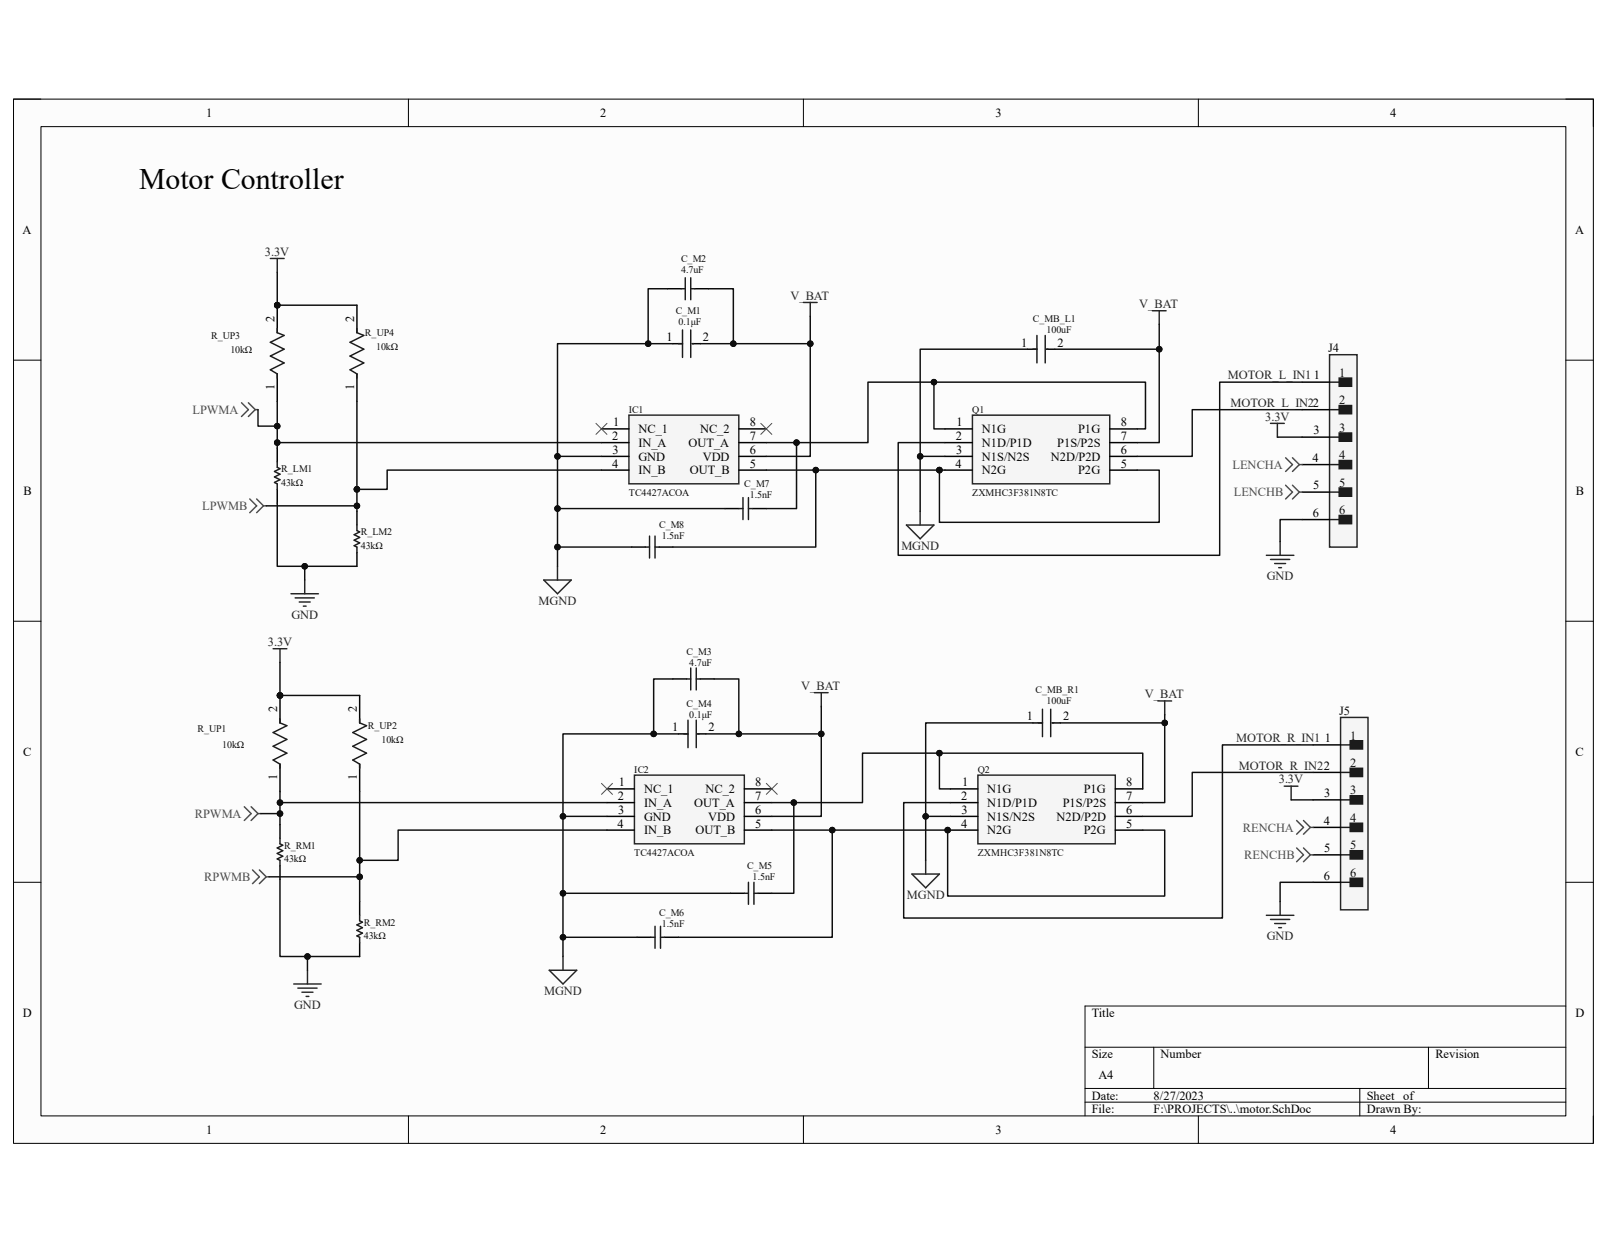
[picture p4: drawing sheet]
<svg xmlns="http://www.w3.org/2000/svg" width="279mm" height="216mm" viewBox="0 0 279 216" stroke-linecap="round" stroke-linejoin="round" font-family="sans-serif">
<path d="M2.3 17.2h274.7v181.6h-274.7z" fill-rule="evenodd" fill="#fcfcfc"/>
<path d="M2.3 17.2h274.7v181.6h-274.7z" fill="none" stroke="#000" stroke-width=".17"/>
<path d="M7.1 22h265.1v172h-265.1z" fill-rule="evenodd" fill="#fcfcfc"/>
<g fill="none" stroke="#000" stroke-width=".17">
<path d="M2.3 17.2h4.8M71 17.2v4.8M139.7 17.2v4.8M208.4 17.2v4.8M272.2 17.2h4.8v4.8M7.1 22h265.1v172h-265.1zM2.3 62.6h4.8M272.2 62.6h4.8M2.3 108h4.8M272.2 108h4.8M2.3 153.4h4.8M272.2 153.4h4.8"/>
<path d="M272.2 174.9h-83.6v19.1M71 194v4.8M139.7 194v4.8M188.6 182h83.6M188.6 189.2h83.6M188.6 191.6h83.6M200.6 182v7.2M208.4 194v4.8M236.4 189.2v4.8M248.4 182v7.2M277 194v4.8"/>
</g>
<path d="M48.2 77.9v2.4M48.2 85.1v2.4" fill="none" stroke="#000" stroke-width=".25"/>
<path d="M48.2 80.3v.9l.5 .3-1 .5 1 .4-1 .5 1 .5-1 .5 .5 .2v1" fill="none" stroke="#1c1c1c" stroke-width=".25"/>
<circle cx="48.2" cy="53.1" r=".48" fill="#0e0e0e"/>
<circle cx="48.2" cy="53.1" r=".48" fill="none" stroke="#0e0e0e" stroke-width=".17"/>
<path d="M48.2 53.1v4.7M48.2 65v4.8" fill="none" stroke="#000" stroke-width=".25"/>
<circle cx="48.2" cy="53.1" r=".48" fill="#0e0e0e"/>
<circle cx="48.2" cy="53.1" r=".48" fill="none" stroke="#0e0e0e" stroke-width=".17"/>
<g fill="none" stroke="#1c1c1c" stroke-width=".25">
<path d="M48.2 57.1v.7l1.2 .5-2.4 1.2 2.4 1.2-2.4 1.2 2.4 1.2-2.4 1.2 1.2 .7v.7M117.9 59.7h.8M118.4 50.2h.7M118.7 57.4v4.7M119.1 48.3v3.8M120.1 48.3v3.8M120.1 57.4v4.7M120.1 50.2h.7M120.3 59.7h.3M180.3 58.3v4.8M181.7 58.3v4.8M179.6 60.7h.7"/>
<path d="M182 60.7h.2M112.2 95.1h.7M112.9 93.2v3.8M113.9 93.2v3.8M113.9 95.1h.7"/>
</g>
<path d="M116 50.2h2.4M117 59.7h1.7M120.3 59.7h1.5M120.8 50.2h2.4M178.6 60.7h1.7M182 60.7h1.4M109.8 95.1h2.4M114.6 95.1h2.4" fill="none" stroke="#000" stroke-width=".25"/>
<path d="M169.1 72.2h23.8v11.9h-23.8z" fill-rule="evenodd" fill="#f5f5f5"/>
<path d="M169.1 72.2h23.8v11.9h-23.8z" fill="none" stroke="#262626" stroke-width=".25"/>
<path d="M164.3 74.6h4.8M164.3 76.9h4.8M164.3 79.3h4.8M192.9 74.6h4.8M192.9 76.9h4.8M192.9 79.3h4.8M164.3 81.7h4.8M192.9 81.7h4.8" fill="none" stroke="#000" stroke-width=".25"/>
<path d="M109.3 72.2h19.2v11.9h-19.2z" fill-rule="evenodd" fill="#f5f5f5"/>
<path d="M109.3 72.2h19.2v11.9h-19.2zM50.6 103.2h4.8M51.3 103.9h3.4M52 104.6h1.9M52.7 105.4h.5M53 100.8v2.4" fill="none" stroke="#262626" stroke-width=".25"/>
<g fill="none" stroke="#000" stroke-width=".25">
<path d="M62.1 53.1v4.7M62.1 65v4.8M104.6 74.6h4.7M104.6 76.9h4.7M104.6 79.3h4.7M128.5 74.6h4.7M128.5 76.9h4.7M128.5 79.3h4.7M62.1 88.9v2.4M62.1 96v2.4M104.6 81.7h4.7M128.5 81.7h4.7"/>
<path d="M48.7 143.3v2.4M48.7 150.5v2.4"/>
</g>
<path d="M62.1 57.1v.7l1.1 .5-2.3 1.2 2.3 1.2-2.3 1.2 2.3 1.2-2.3 1.2 1.2 .7v.7M62.1 91.3v.9l.4 .3-.9 .4 .9 .5-.9 .5 .9 .5-.9 .5 .5 .2v.9M48.7 145.7v1l.5 .2-1 .5 1 .5-1 .5 1 .4-1 .5 .5 .3v.9" fill="none" stroke="#1c1c1c" stroke-width=".25"/>
<circle cx="48.7" cy="120.9" r=".48" fill="#0e0e0e"/>
<circle cx="48.7" cy="120.9" r=".48" fill="none" stroke="#0e0e0e" stroke-width=".17"/>
<path d="M48.7 120.9v4.8M48.7 132.8v4.8" fill="none" stroke="#000" stroke-width=".25"/>
<circle cx="48.7" cy="120.9" r=".48" fill="#0e0e0e"/>
<circle cx="48.7" cy="120.9" r=".48" fill="none" stroke="#0e0e0e" stroke-width=".17"/>
<g fill="none" stroke="#1c1c1c" stroke-width=".25">
<path d="M128.5 88.4h.7M129.2 86.5v3.8M130.1 86.5v3.8M130.1 88.4h.7M119.4 118h.7M120.1 116.1v3.8M121.1 116.1v3.8M121.1 118h.7M48.7 125v.7l1.2 .4-2.4 1.2 2.4 1.2-2.4 1.2 2.4 1.2-2.4 1.2 1.2 .7v.8M62.5 125v.7l1.2 .4-2.4 1.2 2.4 1.2-2.4 1.2 2.4 1.2-2.4 1.2 1.2 .7v.8M118.9 127.6h.7M119.6 125.2v4.8"/>
<path d="M121.1 125.2v4.8M121.3 127.6h.2M180.5 125.7h.8M181.3 123.3v4.8M182.7 123.3v4.8M182.9 125.7h.3M62.5 159.1v1l.5 .2-.9 .5 .9 .5-.9 .4 .9 .5-.9 .5 .4 .2v1M113.2 162.9h.7M113.9 161v3.8M114.8 161v3.8M114.8 162.9h.8"/>
</g>
<g fill="none" stroke="#000" stroke-width=".25">
<path d="M126.1 88.4h2.4M130.8 88.4h2.4M117 118h2.4M121.8 118h2.4M62.5 120.9v4.8M62.5 132.8v4.8M117.9 127.6h1.7M121.3 127.6h1.4M179.6 125.7h1.7M182.9 125.7h1.5M62.5 156.7v2.4M62.5 163.9v2.4"/>
<path d="M110.8 162.9h2.4M115.6 162.9h2.3"/>
</g>
<path d="M51.1 171h4.7M51.8 171.8h3.3M52.5 172.5h1.9M53.2 173.2h.5M53.5 168.7v2.3" fill="none" stroke="#262626" stroke-width=".25"/>
<path d="M103.6 73.6l1.9 1.9M105.5 73.6l-1.9 1.9M132.3 73.6l1.9 1.9M134.2 73.6l-1.9 1.9" fill="none" stroke="#4c4c4c" stroke-width=".17"/>
<path d="M170 134.7h23.9v12h-23.9z" fill-rule="evenodd" fill="#f5f5f5"/>
<path d="M170 134.7h23.9v12h-23.9z" fill="none" stroke="#262626" stroke-width=".25"/>
<path d="M165.2 137.1h4.8M165.2 139.5h4.8M193.9 137.1h4.8M193.9 139.5h4.8M165.2 141.9h4.8M165.2 144.3h4.8M193.9 141.9h4.8M193.9 144.3h4.8" fill="none" stroke="#000" stroke-width=".25"/>
<path d="M110.3 134.7h19.1v12h-19.1z" fill-rule="evenodd" fill="#f5f5f5"/>
<g fill="none" stroke="#262626" stroke-width=".25">
<path d="M47 44.9h2.4M48.2 44.9v2.4M139.7 52.6h2.4M140.9 52.6v2.4M200.4 54h2.3M201.5 54v2.4M96.9 98.4v2.4M157.6 91.3h4.8l-2.4 2.4zM160 88.9v2.4M47.5 112.8h2.4M48.7 112.8v2.4M94.5 100.8h4.8l-2.4 2.4z"/>
<path d="M110.3 134.7h19.1v12h-19.1zM141.6 120.4h2.4M142.8 120.4v2.4M201.3 121.8h2.4M202.5 121.8v2.4M158.6 151.9h4.7l-2.4 2.4zM160.9 149.6v2.3M95.5 168.7h4.8l-2.4 2.3zM97.9 166.3v2.4"/>
</g>
<path d="M105.5 137.1h4.8M105.5 139.5h4.8M129.4 137.1h4.8M129.4 139.5h4.8M105.5 141.9h4.8M105.5 144.3h4.8M127 155.3h2.4M129.4 141.9h4.8M129.4 144.3h4.8M131.8 155.3h2.4" fill="none" stroke="#000" stroke-width=".25"/>
<path d="M129.4 155.3h.7M130.1 153.4v3.8M131.1 153.4v3.8M131.1 155.3h.7" fill="none" stroke="#1c1c1c" stroke-width=".25"/>
<path d="M104.6 136.2l1.9 1.9M106.5 136.2l-1.9 1.9M133.2 136.2l1.9 1.9M135.1 136.2l-1.9 1.9" fill="none" stroke="#4c4c4c" stroke-width=".17"/>
<g fill="none" stroke="#4c4c4c" stroke-width=".25">
<path d="M42 70l1.2 1.2-1.2 1.2M43.2 70l1.2 1.2M44.4 71.2l-1.2 1.2M44.4 71.2h.5M43.4 86.7l1.2 1.2-1.2 1.2M44.6 86.7l1.2 1.2M45.8 87.9l-1.2 1.2M45.8 87.9h.5M42.5 140.2l1.2 1.2-1.2 1.2M43.7 140.2l1.2 1.2M43.9 151.2l1.2 1.2-1.2 1.2M44.9 141.4l-1.2 1.2"/>
<path d="M44.9 141.4h.4M45.1 151.2l1.2 1.2M46.3 152.4l-1.2 1.2M46.3 152.4h.5"/>
</g>
<path d="M231.2 61.7h4.7v33.4h-4.7z" fill-rule="evenodd" fill="#f5f5f5"/>
<path d="M231.2 61.7h4.7v33.4h-4.7z" fill="none" stroke="#262626" stroke-width=".25"/>
<path d="M232.8 65.7h2.2v1.5h-2.2z" fill-rule="evenodd" fill="#1c1c1c"/>
<path d="M231.2 66.4h1.6M232.8 65.7h2.2v1.5h-2.2z" fill="none" stroke="#1c1c1c" stroke-width=".25"/>
<path d="M232.8 70.5h2.2v1.4h-2.2z" fill-rule="evenodd" fill="#1c1c1c"/>
<path d="M231.2 71.2h1.6M232.8 70.5h2.2v1.4h-2.2z" fill="none" stroke="#1c1c1c" stroke-width=".25"/>
<path d="M232.8 75.3h2.2v1.4h-2.2z" fill-rule="evenodd" fill="#1c1c1c"/>
<path d="M231.2 76h1.6M232.8 75.3h2.2v1.4h-2.2z" fill="none" stroke="#1c1c1c" stroke-width=".25"/>
<path d="M232.8 80.1h2.2v1.4h-2.2z" fill-rule="evenodd" fill="#1c1c1c"/>
<path d="M231.2 80.8h1.6M232.8 80.1h2.2v1.4h-2.2z" fill="none" stroke="#1c1c1c" stroke-width=".25"/>
<path d="M232.8 84.8h2.2v1.5h-2.2z" fill-rule="evenodd" fill="#1c1c1c"/>
<path d="M231.2 85.5h1.6M232.8 84.8h2.2v1.5h-2.2z" fill="none" stroke="#1c1c1c" stroke-width=".25"/>
<path d="M232.8 89.6h2.2v1.4h-2.2z" fill-rule="evenodd" fill="#1c1c1c"/>
<path d="M231.2 90.3h1.6M232.8 89.6h2.2v1.4h-2.2z" fill="none" stroke="#1c1c1c" stroke-width=".25"/>
<path d="M226.4 66.4h4.8M226.4 71.2h4.8M226.4 76h4.8M226.4 80.8h4.8M226.4 85.5h4.8M226.4 90.3h4.8" fill="none" stroke="#000" stroke-width=".25"/>
<path d="M233.1 124.7h4.7v33.5h-4.7z" fill-rule="evenodd" fill="#f5f5f5"/>
<path d="M233.1 124.7h4.7v33.5h-4.7z" fill="none" stroke="#262626" stroke-width=".25"/>
<path d="M234.7 128.8h2.2v1.4h-2.2z" fill-rule="evenodd" fill="#1c1c1c"/>
<path d="M233.1 129.5h1.6M234.7 128.8h2.2v1.4h-2.2z" fill="none" stroke="#1c1c1c" stroke-width=".25"/>
<path d="M234.7 133.6h2.2v1.4h-2.2z" fill-rule="evenodd" fill="#1c1c1c"/>
<path d="M233.1 134.3h1.6M234.7 133.6h2.2v1.4h-2.2z" fill="none" stroke="#1c1c1c" stroke-width=".25"/>
<path d="M234.7 138.3h2.2v1.5h-2.2z" fill-rule="evenodd" fill="#1c1c1c"/>
<path d="M233.1 139h1.6M234.7 138.3h2.2v1.5h-2.2z" fill="none" stroke="#1c1c1c" stroke-width=".25"/>
<path d="M234.7 143.1h2.2v1.4h-2.2z" fill-rule="evenodd" fill="#1c1c1c"/>
<path d="M233.1 143.8h1.6M234.7 143.1h2.2v1.4h-2.2z" fill="none" stroke="#1c1c1c" stroke-width=".25"/>
<path d="M234.7 147.9h2.2v1.4h-2.2z" fill-rule="evenodd" fill="#1c1c1c"/>
<path d="M233.1 148.6h1.6M234.7 147.9h2.2v1.4h-2.2z" fill="none" stroke="#1c1c1c" stroke-width=".25"/>
<path d="M234.7 152.7h2.2v1.4h-2.2z" fill-rule="evenodd" fill="#1c1c1c"/>
<path d="M233.1 153.4h1.6M234.7 152.7h2.2v1.4h-2.2z" fill="none" stroke="#1c1c1c" stroke-width=".25"/>
<path d="M228.3 129.5h4.8M228.3 134.3h4.8M228.3 139h4.8M228.3 143.8h4.8M228.3 148.6h4.8M228.3 153.4h4.8" fill="none" stroke="#000" stroke-width=".25"/>
<g fill="none" stroke="#262626" stroke-width=".25">
<path d="M220.9 73.6h2.4M222.1 73.6v2.4M220.2 96.5h4.8M220.9 97.3h3.3M221.6 98h1.9M222.3 98.7h.5M222.6 94.1v2.4M223.3 136.7h2.4M224.5 136.7v2.3M220.2 159.1h4.8M220.9 159.8h3.3M222.6 156.7v2.4"/>
<path d="M221.6 160.5h1.9M222.3 161.3h.5"/>
</g>
<g fill="none" stroke="#4c4c4c" stroke-width=".25">
<path d="M223.5 79.6l1.2 1.2-1.2 1.2M224.7 79.6l1.2 1.2M223.5 84.3l1.2 1.2-1.2 1.2M224.7 84.3l1.2 1.2M225.9 85.5l-1.2 1.2M225.9 85.5h.5M225.9 80.8l-1.2 1.2M225.9 80.8h.5M225.4 142.6l1.2 1.2-1.2 1.2M225.4 147.4l1.2 1.2-1.2 1.2M226.6 142.6l1.2 1.2M226.6 147.4l1.2 1.2"/>
<path d="M227.8 143.8l-1.2 1.2M227.8 143.8h.5M227.8 148.6l-1.2 1.2M227.8 148.6h.5"/>
</g>
<path d="M48.2 53.1h13.9" fill="none" stroke="#0e0e0e" stroke-width=".25"/>
<circle cx="48.2" cy="53.1" r=".48" fill="#0e0e0e"/>
<circle cx="48.2" cy="53.1" r=".48" fill="none" stroke="#0e0e0e" stroke-width=".17"/>
<path d="M48.2 47.3v5.8" fill="none" stroke="#0e0e0e" stroke-width=".25"/>
<circle cx="48.2" cy="53.1" r=".48" fill="#0e0e0e"/>
<circle cx="48.2" cy="53.1" r=".48" fill="none" stroke="#0e0e0e" stroke-width=".17"/>
<path d="M46.3 87.9h15.8" fill="none" stroke="#0e0e0e" stroke-width=".25"/>
<circle cx="62.1" cy="87.9" r=".48" fill="#0e0e0e"/>
<circle cx="62.1" cy="87.9" r=".48" fill="none" stroke="#0e0e0e" stroke-width=".17"/>
<path d="M53 98.4v2.4" fill="none" stroke="#0e0e0e" stroke-width=".25"/>
<circle cx="53" cy="98.4" r=".48" fill="#0e0e0e"/>
<circle cx="53" cy="98.4" r=".48" fill="none" stroke="#0e0e0e" stroke-width=".17"/>
<path d="M48.7 120.9h13.8" fill="none" stroke="#0e0e0e" stroke-width=".25"/>
<circle cx="48.7" cy="120.9" r=".48" fill="#0e0e0e"/>
<circle cx="48.7" cy="120.9" r=".48" fill="none" stroke="#0e0e0e" stroke-width=".17"/>
<path d="M48.7 115.2v5.7" fill="none" stroke="#0e0e0e" stroke-width=".25"/>
<circle cx="48.7" cy="120.9" r=".48" fill="#0e0e0e"/>
<circle cx="48.7" cy="120.9" r=".48" fill="none" stroke="#0e0e0e" stroke-width=".17"/>
<path d="M53.5 166.3v2.4" fill="none" stroke="#0e0e0e" stroke-width=".25"/>
<circle cx="53.5" cy="166.3" r=".48" fill="#0e0e0e"/>
<circle cx="53.5" cy="166.3" r=".48" fill="none" stroke="#0e0e0e" stroke-width=".17"/>
<path d="M116 50.2h-3.3v9.5h4.3" fill="none" stroke="#0e0e0e" stroke-width=".25"/>
<circle cx="112.7" cy="59.7" r=".48" fill="#0e0e0e"/>
<circle cx="112.7" cy="59.7" r=".48" fill="none" stroke="#0e0e0e" stroke-width=".17"/>
<path d="M123.2 50.2h4.3v9.5h-5.7" fill="none" stroke="#0e0e0e" stroke-width=".25"/>
<circle cx="127.5" cy="59.7" r=".48" fill="#0e0e0e"/>
<circle cx="127.5" cy="59.7" r=".48" fill="none" stroke="#0e0e0e" stroke-width=".17"/>
<path d="M112.7 59.7h-15.8v19.6h7.7" fill="none" stroke="#0e0e0e" stroke-width=".25"/>
<circle cx="112.7" cy="59.7" r=".48" fill="#0e0e0e"/>
<circle cx="112.7" cy="59.7" r=".48" fill="none" stroke="#0e0e0e" stroke-width=".17"/>
<circle cx="96.9" cy="79.3" r=".48" fill="#0e0e0e"/>
<circle cx="96.9" cy="79.3" r=".48" fill="none" stroke="#0e0e0e" stroke-width=".17"/>
<path d="M127.5 59.7h13.4v19.6h-7.7" fill="none" stroke="#0e0e0e" stroke-width=".25"/>
<circle cx="127.5" cy="59.7" r=".48" fill="#0e0e0e"/>
<circle cx="127.5" cy="59.7" r=".48" fill="none" stroke="#0e0e0e" stroke-width=".17"/>
<circle cx="140.9" cy="59.7" r=".48" fill="#0e0e0e"/>
<circle cx="140.9" cy="59.7" r=".48" fill="none" stroke="#0e0e0e" stroke-width=".17"/>
<path d="M96.9 95.1v3.3" fill="none" stroke="#0e0e0e" stroke-width=".25"/>
<circle cx="96.9" cy="95.1" r=".48" fill="#0e0e0e"/>
<circle cx="96.9" cy="95.1" r=".48" fill="none" stroke="#0e0e0e" stroke-width=".17"/>
<path d="M133.2 76.9h5.3v11.5h-5.3" fill="none" stroke="#0e0e0e" stroke-width=".25"/>
<circle cx="138.5" cy="76.9" r=".48" fill="#0e0e0e"/>
<circle cx="138.5" cy="76.9" r=".48" fill="none" stroke="#0e0e0e" stroke-width=".17"/>
<path d="M140.9 55v4.7" fill="none" stroke="#0e0e0e" stroke-width=".25"/>
<circle cx="140.9" cy="59.7" r=".48" fill="#0e0e0e"/>
<circle cx="140.9" cy="59.7" r=".48" fill="none" stroke="#0e0e0e" stroke-width=".17"/>
<path d="M178.6 60.7h-18.6v18.6h4.3" fill="none" stroke="#0e0e0e" stroke-width=".25"/>
<circle cx="160" cy="79.3" r=".48" fill="#0e0e0e"/>
<circle cx="160" cy="79.3" r=".48" fill="none" stroke="#0e0e0e" stroke-width=".17"/>
<path d="M160 79.3v9.6" fill="none" stroke="#0e0e0e" stroke-width=".25"/>
<circle cx="160" cy="79.3" r=".48" fill="#0e0e0e"/>
<circle cx="160" cy="79.3" r=".48" fill="none" stroke="#0e0e0e" stroke-width=".17"/>
<path d="M183.4 60.7h18.1v16.2h-3.8" fill="none" stroke="#0e0e0e" stroke-width=".25"/>
<circle cx="201.6" cy="60.7" r=".48" fill="#0e0e0e"/>
<circle cx="201.6" cy="60.7" r=".48" fill="none" stroke="#0e0e0e" stroke-width=".17"/>
<path d="M201.5 56.4v4.3" fill="none" stroke="#0e0e0e" stroke-width=".25"/>
<circle cx="201.6" cy="60.7" r=".48" fill="#0e0e0e"/>
<circle cx="201.6" cy="60.7" r=".48" fill="none" stroke="#0e0e0e" stroke-width=".17"/>
<path d="M162.4 66.4h-11.5v10.5h-12.4M226.4 66.4h-14.3v30.1h-55.9v-19.6h8.1" fill="none" stroke="#0e0e0e" stroke-width=".25"/>
<circle cx="162.4" cy="66.4" r=".48" fill="#0e0e0e"/>
<circle cx="162.4" cy="66.4" r=".48" fill="none" stroke="#0e0e0e" stroke-width=".17"/>
<circle cx="138.5" cy="76.9" r=".48" fill="#0e0e0e"/>
<circle cx="138.5" cy="76.9" r=".48" fill="none" stroke="#0e0e0e" stroke-width=".17"/>
<path d="M133.2 81.7h8.6" fill="none" stroke="#0e0e0e" stroke-width=".25"/>
<circle cx="141.8" cy="81.7" r=".48" fill="#0e0e0e"/>
<circle cx="141.8" cy="81.7" r=".48" fill="none" stroke="#0e0e0e" stroke-width=".17"/>
<path d="M117 118h-3.4v9.6h4.3" fill="none" stroke="#0e0e0e" stroke-width=".25"/>
<circle cx="113.6" cy="127.6" r=".48" fill="#0e0e0e"/>
<circle cx="113.6" cy="127.6" r=".48" fill="none" stroke="#0e0e0e" stroke-width=".17"/>
<path d="M124.2 118h4.3v9.6h-5.8" fill="none" stroke="#0e0e0e" stroke-width=".25"/>
<circle cx="128.5" cy="127.6" r=".48" fill="#0e0e0e"/>
<circle cx="128.5" cy="127.6" r=".48" fill="none" stroke="#0e0e0e" stroke-width=".17"/>
<path d="M113.6 127.6h-15.7v14.3h7.6" fill="none" stroke="#0e0e0e" stroke-width=".25"/>
<circle cx="113.6" cy="127.6" r=".48" fill="#0e0e0e"/>
<circle cx="113.6" cy="127.6" r=".48" fill="none" stroke="#0e0e0e" stroke-width=".17"/>
<circle cx="97.9" cy="141.9" r=".48" fill="#0e0e0e"/>
<circle cx="97.9" cy="141.9" r=".48" fill="none" stroke="#0e0e0e" stroke-width=".17"/>
<path d="M128.5 127.6h14.3v14.3h-8.6" fill="none" stroke="#0e0e0e" stroke-width=".25"/>
<circle cx="128.5" cy="127.6" r=".48" fill="#0e0e0e"/>
<circle cx="128.5" cy="127.6" r=".48" fill="none" stroke="#0e0e0e" stroke-width=".17"/>
<circle cx="142.8" cy="127.6" r=".48" fill="#0e0e0e"/>
<circle cx="142.8" cy="127.6" r=".48" fill="none" stroke="#0e0e0e" stroke-width=".17"/>
<path d="M97.9 141.9v13.4h29.1" fill="none" stroke="#0e0e0e" stroke-width=".25"/>
<circle cx="97.9" cy="141.9" r=".48" fill="#0e0e0e"/>
<circle cx="97.9" cy="141.9" r=".48" fill="none" stroke="#0e0e0e" stroke-width=".17"/>
<circle cx="97.9" cy="155.3" r=".48" fill="#0e0e0e"/>
<circle cx="97.9" cy="155.3" r=".48" fill="none" stroke="#0e0e0e" stroke-width=".17"/>
<path d="M97.9 155.3v7.6h12.9" fill="none" stroke="#0e0e0e" stroke-width=".25"/>
<circle cx="97.9" cy="162.9" r=".48" fill="#0e0e0e"/>
<circle cx="97.9" cy="162.9" r=".48" fill="none" stroke="#0e0e0e" stroke-width=".17"/>
<circle cx="97.9" cy="155.3" r=".48" fill="#0e0e0e"/>
<circle cx="97.9" cy="155.3" r=".48" fill="none" stroke="#0e0e0e" stroke-width=".17"/>
<path d="M97.9 162.9v3.4" fill="none" stroke="#0e0e0e" stroke-width=".25"/>
<circle cx="97.9" cy="162.9" r=".48" fill="#0e0e0e"/>
<circle cx="97.9" cy="162.9" r=".48" fill="none" stroke="#0e0e0e" stroke-width=".17"/>
<path d="M134.2 139.5h3.8v15.8h-3.8" fill="none" stroke="#0e0e0e" stroke-width=".25"/>
<circle cx="138" cy="139.5" r=".48" fill="#0e0e0e"/>
<circle cx="138" cy="139.5" r=".48" fill="none" stroke="#0e0e0e" stroke-width=".17"/>
<path d="M163.3 130.9h-13.3v8.6h-12M228.3 129.5h-15.8v30.1h-55.4v-20.1h8.1M228.3 134.3h-21v7.6h-8.6" fill="none" stroke="#0e0e0e" stroke-width=".25"/>
<circle cx="163.3" cy="130.9" r=".48" fill="#0e0e0e"/>
<circle cx="163.3" cy="130.9" r=".48" fill="none" stroke="#0e0e0e" stroke-width=".17"/>
<circle cx="138" cy="139.5" r=".48" fill="#0e0e0e"/>
<circle cx="138" cy="139.5" r=".48" fill="none" stroke="#0e0e0e" stroke-width=".17"/>
<path d="M105.5 139.5h-56.8v3.8" fill="none" stroke="#0e0e0e" stroke-width=".25"/>
<circle cx="48.7" cy="141.4" r=".48" fill="#0e0e0e"/>
<circle cx="48.7" cy="141.4" r=".48" fill="none" stroke="#0e0e0e" stroke-width=".17"/>
<circle cx="48.7" cy="139.5" r=".48" fill="#0e0e0e"/>
<circle cx="48.7" cy="139.5" r=".48" fill="none" stroke="#0e0e0e" stroke-width=".17"/>
<path d="M48.2 87.5v10.9h13.9" fill="none" stroke="#0e0e0e" stroke-width=".25"/>
<circle cx="53" cy="98.4" r=".48" fill="#0e0e0e"/>
<circle cx="53" cy="98.4" r=".48" fill="none" stroke="#0e0e0e" stroke-width=".17"/>
<path d="M48.7 152.9v13.4h13.8" fill="none" stroke="#0e0e0e" stroke-width=".25"/>
<circle cx="53.5" cy="166.3" r=".48" fill="#0e0e0e"/>
<circle cx="53.5" cy="166.3" r=".48" fill="none" stroke="#0e0e0e" stroke-width=".17"/>
<path d="M96.9 79.3v15.8h12.9" fill="none" stroke="#0e0e0e" stroke-width=".25"/>
<circle cx="96.9" cy="95.1" r=".48" fill="#0e0e0e"/>
<circle cx="96.9" cy="95.1" r=".48" fill="none" stroke="#0e0e0e" stroke-width=".17"/>
<circle cx="96.9" cy="88.4" r=".48" fill="#0e0e0e"/>
<circle cx="96.9" cy="88.4" r=".48" fill="none" stroke="#0e0e0e" stroke-width=".17"/>
<circle cx="96.9" cy="79.3" r=".48" fill="#0e0e0e"/>
<circle cx="96.9" cy="79.3" r=".48" fill="none" stroke="#0e0e0e" stroke-width=".17"/>
<path d="M96.9 88.4h29.2" fill="none" stroke="#0e0e0e" stroke-width=".25"/>
<circle cx="96.9" cy="88.4" r=".48" fill="#0e0e0e"/>
<circle cx="96.9" cy="88.4" r=".48" fill="none" stroke="#0e0e0e" stroke-width=".17"/>
<path d="M164.3 74.6h-1.9v-8.2h36.8v8.2h-1.5" fill="none" stroke="#0e0e0e" stroke-width=".25"/>
<circle cx="162.4" cy="66.4" r=".48" fill="#0e0e0e"/>
<circle cx="162.4" cy="66.4" r=".48" fill="none" stroke="#0e0e0e" stroke-width=".17"/>
<path d="M163.3 81.7h-21.5v13.4h-24.8" fill="none" stroke="#0e0e0e" stroke-width=".25"/>
<circle cx="163.3" cy="81.7" r=".48" fill="#0e0e0e"/>
<circle cx="163.3" cy="81.7" r=".48" fill="none" stroke="#0e0e0e" stroke-width=".17"/>
<circle cx="141.8" cy="81.7" r=".48" fill="#0e0e0e"/>
<circle cx="141.8" cy="81.7" r=".48" fill="none" stroke="#0e0e0e" stroke-width=".17"/>
<path d="M163.3 81.7v9.1h38.2v-9.1h-3.8" fill="none" stroke="#0e0e0e" stroke-width=".25"/>
<circle cx="163.3" cy="81.7" r=".48" fill="#0e0e0e"/>
<circle cx="163.3" cy="81.7" r=".48" fill="none" stroke="#0e0e0e" stroke-width=".17"/>
<path d="M163.3 81.7h1" fill="none" stroke="#0e0e0e" stroke-width=".25"/>
<circle cx="163.3" cy="81.7" r=".48" fill="#0e0e0e"/>
<circle cx="163.3" cy="81.7" r=".48" fill="none" stroke="#0e0e0e" stroke-width=".17"/>
<path d="M222.1 76h4.3M226.4 71.2h-19.1v8.1h-9.6M226.4 90.3h-3.8v3.8M160.9 141.9h4.3" fill="none" stroke="#0e0e0e" stroke-width=".25"/>
<circle cx="160.9" cy="141.9" r=".48" fill="#0e0e0e"/>
<circle cx="160.9" cy="141.9" r=".48" fill="none" stroke="#0e0e0e" stroke-width=".17"/>
<path d="M62.1 69.8v15.3" fill="none" stroke="#0e0e0e" stroke-width=".25"/>
<circle cx="62.1" cy="85.1" r=".48" fill="#0e0e0e"/>
<circle cx="62.1" cy="85.1" r=".48" fill="none" stroke="#0e0e0e" stroke-width=".17"/>
<path d="M104.6 81.7h-37.3v3.4h-5.2" fill="none" stroke="#0e0e0e" stroke-width=".25"/>
<circle cx="62.1" cy="85.1" r=".48" fill="#0e0e0e"/>
<circle cx="62.1" cy="85.1" r=".48" fill="none" stroke="#0e0e0e" stroke-width=".17"/>
<path d="M62.5 152.4v4.3" fill="none" stroke="#0e0e0e" stroke-width=".25"/>
<circle cx="62.5" cy="152.4" r=".48" fill="#0e0e0e"/>
<circle cx="62.5" cy="152.4" r=".48" fill="none" stroke="#0e0e0e" stroke-width=".17"/>
<path d="M62.5 137.6v14.8h-15.7" fill="none" stroke="#0e0e0e" stroke-width=".25"/>
<circle cx="62.5" cy="149.6" r=".48" fill="#0e0e0e"/>
<circle cx="62.5" cy="149.6" r=".48" fill="none" stroke="#0e0e0e" stroke-width=".17"/>
<circle cx="62.5" cy="152.4" r=".48" fill="#0e0e0e"/>
<circle cx="62.5" cy="152.4" r=".48" fill="none" stroke="#0e0e0e" stroke-width=".17"/>
<path d="M105.5 144.3h-36.3v5.3h-6.7" fill="none" stroke="#0e0e0e" stroke-width=".25"/>
<circle cx="62.5" cy="149.6" r=".48" fill="#0e0e0e"/>
<circle cx="62.5" cy="149.6" r=".48" fill="none" stroke="#0e0e0e" stroke-width=".17"/>
<path d="M142.8 122.8v4.8" fill="none" stroke="#0e0e0e" stroke-width=".25"/>
<circle cx="142.8" cy="127.6" r=".48" fill="#0e0e0e"/>
<circle cx="142.8" cy="127.6" r=".48" fill="none" stroke="#0e0e0e" stroke-width=".17"/>
<path d="M165.2 137.1h-1.9v-6.2h35.4v6.2" fill="none" stroke="#0e0e0e" stroke-width=".25"/>
<circle cx="163.3" cy="130.9" r=".48" fill="#0e0e0e"/>
<circle cx="163.3" cy="130.9" r=".48" fill="none" stroke="#0e0e0e" stroke-width=".17"/>
<path d="M179.6 125.7h-18.7v23.9" fill="none" stroke="#0e0e0e" stroke-width=".25"/>
<circle cx="160.9" cy="141.9" r=".48" fill="#0e0e0e"/>
<circle cx="160.9" cy="141.9" r=".48" fill="none" stroke="#0e0e0e" stroke-width=".17"/>
<path d="M165.2 144.3h-.4v11.5h37.7v-11.5h-3.8" fill="none" stroke="#0e0e0e" stroke-width=".25"/>
<circle cx="164.8" cy="144.3" r=".48" fill="#0e0e0e"/>
<circle cx="164.8" cy="144.3" r=".48" fill="none" stroke="#0e0e0e" stroke-width=".17"/>
<path d="M144.7 144.3v18.6h-26.8" fill="none" stroke="#0e0e0e" stroke-width=".25"/>
<circle cx="144.7" cy="144.3" r=".48" fill="#0e0e0e"/>
<circle cx="144.7" cy="144.3" r=".48" fill="none" stroke="#0e0e0e" stroke-width=".17"/>
<path d="M134.2 144.3h30.6" fill="none" stroke="#0e0e0e" stroke-width=".25"/>
<circle cx="144.7" cy="144.3" r=".48" fill="#0e0e0e"/>
<circle cx="144.7" cy="144.3" r=".48" fill="none" stroke="#0e0e0e" stroke-width=".17"/>
<circle cx="164.8" cy="144.3" r=".48" fill="#0e0e0e"/>
<circle cx="164.8" cy="144.3" r=".48" fill="none" stroke="#0e0e0e" stroke-width=".17"/>
<path d="M202.5 125.7v13.8h-3.8" fill="none" stroke="#0e0e0e" stroke-width=".25"/>
<circle cx="202.5" cy="125.7" r=".48" fill="#0e0e0e"/>
<circle cx="202.5" cy="125.7" r=".48" fill="none" stroke="#0e0e0e" stroke-width=".17"/>
<path d="M202.5 124.2v1.5h-18.1" fill="none" stroke="#0e0e0e" stroke-width=".25"/>
<circle cx="202.5" cy="125.7" r=".48" fill="#0e0e0e"/>
<circle cx="202.5" cy="125.7" r=".48" fill="none" stroke="#0e0e0e" stroke-width=".17"/>
<path d="M44.9 71.2v2.9h3.3M224.5 139h3.8M228.3 153.4h-5.7v3.3" fill="none" stroke="#0e0e0e" stroke-width=".25"/>
<circle cx="48.2" cy="74.1" r=".48" fill="#0e0e0e"/>
<circle cx="48.2" cy="74.1" r=".48" fill="none" stroke="#0e0e0e" stroke-width=".17"/>
<path d="M62.1 85.1v3.8" fill="none" stroke="#0e0e0e" stroke-width=".25"/>
<circle cx="62.1" cy="85.1" r=".48" fill="#0e0e0e"/>
<circle cx="62.1" cy="85.1" r=".48" fill="none" stroke="#0e0e0e" stroke-width=".17"/>
<circle cx="62.1" cy="87.9" r=".48" fill="#0e0e0e"/>
<circle cx="62.1" cy="87.9" r=".48" fill="none" stroke="#0e0e0e" stroke-width=".17"/>
<path d="M48.2 76.9h56.4" fill="none" stroke="#0e0e0e" stroke-width=".25"/>
<circle cx="48.2" cy="76.9" r=".48" fill="#0e0e0e"/>
<circle cx="48.2" cy="76.9" r=".48" fill="none" stroke="#0e0e0e" stroke-width=".17"/>
<path d="M48.2 69.8v8.1" fill="none" stroke="#0e0e0e" stroke-width=".25"/>
<circle cx="48.2" cy="76.9" r=".48" fill="#0e0e0e"/>
<circle cx="48.2" cy="76.9" r=".48" fill="none" stroke="#0e0e0e" stroke-width=".17"/>
<circle cx="48.2" cy="74.1" r=".48" fill="#0e0e0e"/>
<circle cx="48.2" cy="74.1" r=".48" fill="none" stroke="#0e0e0e" stroke-width=".17"/>
<path d="M48.7 137.6v1.9" fill="none" stroke="#0e0e0e" stroke-width=".25"/>
<circle cx="48.7" cy="139.5" r=".48" fill="#0e0e0e"/>
<circle cx="48.7" cy="139.5" r=".48" fill="none" stroke="#0e0e0e" stroke-width=".17"/>
<path d="M45.3 141.4h3.4" fill="none" stroke="#0e0e0e" stroke-width=".25"/>
<circle cx="48.7" cy="141.4" r=".48" fill="#0e0e0e"/>
<circle cx="48.7" cy="141.4" r=".48" fill="none" stroke="#0e0e0e" stroke-width=".17"/>
<text font-size="5.2" x="24.2" y="32.9">Motor Controller</text>
<g font-size="2.2">
<text x="35.9" y="20.4">1</text>
<text x="104.4" y="20.4">2</text>
<text x="173.1" y="20.4">3</text>
<text x="241.7" y="20.4">4</text>
<text x="3.9" y="40.6">A</text>
<text x="273.9" y="40.6">A</text>
<text x="47.8" y="55.9" transform="rotate(-90 47.8 55.9)">2</text>
<text x="61.6" y="55.9" transform="rotate(-90 61.6 55.9)">2</text>
<text x="115.9" y="59.3">1</text>
<text x="122.2" y="59.3">2</text>
<text x="177.5" y="60.2">1</text>
<text x="183.9" y="60.2">2</text>
<text x="228.4" y="66">1</text>
<text x="47.8" y="67.7" transform="rotate(-90 47.8 67.7)">1</text>
<text x="61.6" y="67.7" transform="rotate(-90 61.6 67.7)">1</text>
<text x="106.4" y="76.5">2</text>
<text x="106.6" y="74.1">1</text>
<text x="111" y="75.3">NC_1</text>
<text x="111" y="77.7">IN_A</text>
<text x="119.7" y="77.7">OUT_A</text>
<text x="121.7" y="75.3">NC_2</text>
<text x="130.3" y="74.1">8</text>
<text x="130.3" y="76.5">7</text>
<text x="166.2" y="76.5">2</text>
<text x="166.3" y="74.1">1</text>
<text x="170.7" y="75.3">N1G</text>
<text x="170.7" y="77.7">N1D/P1D</text>
<text x="183.8" y="77.7">P1S/P2S</text>
<text x="187.5" y="75.3">P1G</text>
<text x="194.9" y="74.1">8</text>
<text x="194.9" y="76.5">7</text>
<text x="228.3" y="75.5">3</text>
<text x="106.4" y="81.3">4</text>
<text x="106.5" y="78.9">3</text>
<text x="111" y="80.1">GND</text>
<text x="111" y="82.5">IN_B</text>
<text x="119.9" y="82.5">OUT_B</text>
<text x="122.2" y="80.1">VDD</text>
<text x="130.3" y="78.9">6</text>
<text x="130.3" y="81.3">5</text>
<text x="166.1" y="81.3">4</text>
<text x="166.2" y="78.9">3</text>
<text x="170.7" y="80.1">N1S/N2S</text>
<text x="170.7" y="82.5">N2G</text>
<text x="182.7" y="80.1">N2D/P2D</text>
<text x="187.5" y="82.5">P2G</text>
<text x="194.9" y="78.9">6</text>
<text x="194.9" y="81.3">5</text>
<text x="228.2" y="80.3">4</text>
<text x="4.1" y="86">B</text>
<text x="228.3" y="89.9">6</text>
<text x="228.3" y="85.1">5</text>
<text x="274" y="86">B</text>
<text x="48.2" y="123.7" transform="rotate(-90 48.2 123.7)">2</text>
<text x="62.1" y="123.7" transform="rotate(-90 62.1 123.7)">2</text>
<text x="178.5" y="125.2">1</text>
<text x="184.8" y="125.2">2</text>
<text x="4" y="131.4">C</text>
<text x="116.9" y="127.1">1</text>
<text x="123.2" y="127.1">2</text>
<text x="230.3" y="129">1</text>
<text x="273.9" y="131.4">C</text>
<text x="48.2" y="135.6" transform="rotate(-90 48.2 135.6)">1</text>
<text x="62.1" y="135.6" transform="rotate(-90 62.1 135.6)">1</text>
<text x="107.6" y="136.7">1</text>
<text x="112" y="137.9">NC_1</text>
<text x="122.7" y="137.9">NC_2</text>
<text x="131.3" y="136.7">8</text>
<text x="167.3" y="136.7">1</text>
<text x="171.7" y="137.9">N1G</text>
<text x="188.4" y="137.9">P1G</text>
<text x="195.8" y="136.7">8</text>
<text x="107.4" y="143.8">4</text>
<text x="107.4" y="139.1">2</text>
<text x="107.5" y="141.4">3</text>
<text x="112" y="140.3">IN_A</text>
<text x="112" y="142.7">GND</text>
<text x="120.7" y="140.3">OUT_A</text>
<text x="123.1" y="142.7">VDD</text>
<text x="131.3" y="139.1">7</text>
<text x="131.3" y="141.4">6</text>
<text x="131.3" y="143.8">5</text>
<text x="167.1" y="139.1">2</text>
<text x="167.1" y="143.8">4</text>
<text x="167.2" y="141.4">3</text>
<text x="171.7" y="140.3">N1D/P1D</text>
<text x="171.7" y="142.7">N1S/N2S</text>
<text x="183.7" y="142.7">N2D/P2D</text>
<text x="184.8" y="140.3">P1S/P2S</text>
<text x="195.8" y="139.1">7</text>
<text x="195.8" y="141.4">6</text>
<text x="195.8" y="143.8">5</text>
<text x="230.2" y="143.3">4</text>
<text x="230.3" y="138.6">3</text>
<text x="112" y="145">IN_B</text>
<text x="120.9" y="145">OUT_B</text>
<text x="171.7" y="145">N2G</text>
<text x="188.4" y="145">P2G</text>
<text x="230.2" y="148.1">5</text>
<text x="230.2" y="152.9">6</text>
<text x="4" y="176.8">D</text>
<text x="189.8" y="176.8">Title</text>
<text x="273.9" y="176.8">D</text>
<text x="189.8" y="184">Size</text>
<text x="201.8" y="184">Number</text>
<text x="249.6" y="184">Revision</text>
<text x="189.8" y="191.1">Date:</text>
<text x="191" y="187.5">A4</text>
<text x="200.6" y="191.1">8/27/2023</text>
<text x="237.6" y="191.1">Sheet</text>
<text x="244" y="191.1">of</text>
<text x="35.9" y="197.1">1</text>
<text x="104.4" y="197.1">2</text>
<text x="173.1" y="197.1">3</text>
<text x="189.8" y="193.5">File:</text>
<text x="200.6" y="193.5">F:\PROJECTS\..\motor.SchDoc</text>
<text x="237.6" y="193.5">Drawn By:</text>
<text x="241.7" y="197.1">4</text>
</g>
<g font-size="2.2" fill="#262626">
<text x="46.1" y="44.5">3.3V</text>
<text x="137.4" y="52.1">V_BAT</text>
<text x="198.1" y="53.6">V_BAT</text>
<text x="213.5" y="66">MOTOR_L_IN1</text>
<text x="214" y="70.7">MOTOR_L_IN22</text>
<text x="220" y="73.2">3.3V</text>
<text x="156.7" y="95.6">MGND</text>
<text x="220.3" y="100.8">GND</text>
<text x="50.7" y="107.5">GND</text>
<text x="93.6" y="105.2">MGND</text>
<text x="46.6" y="112.3">3.3V</text>
<text x="139.3" y="120">V_BAT</text>
<text x="199.1" y="121.4">V_BAT</text>
<text x="214.9" y="129">MOTOR_R_IN1</text>
<text x="215.4" y="133.8">MOTOR_R_IN22</text>
<text x="222.3" y="136.2">3.3V</text>
<text x="157.7" y="156.3">MGND</text>
<text x="220.3" y="163.4">GND</text>
<text x="94.6" y="173">MGND</text>
<text x="51.1" y="175.4">GND</text>
</g>
<g font-size="2.2" fill="#0e0e0e">
<text x="230.9" y="61.2">J4</text>
<text x="232.8" y="65.5">1</text>
<text x="232.8" y="70.3">2</text>
<text x="232.8" y="75.1">3</text>
<text x="232.8" y="79.8">4</text>
<text x="232.8" y="84.6">5</text>
<text x="232.8" y="89.4">6</text>
<text x="232.8" y="124.2">J5</text>
<text x="234.7" y="128.6">1</text>
<text x="234.7" y="133.3">2</text>
<text x="234.7" y="138.1">3</text>
<text x="234.7" y="142.9">4</text>
<text x="234.7" y="147.7">5</text>
<text x="234.7" y="152.4">6</text>
</g>
<g font-size="2.2" fill="#4c4c4c">
<text x="33.5" y="71.9">LPWMA</text>
<text x="214.3" y="81.5">LENCHA</text>
<text x="35.1" y="88.6">LPWMB</text>
<text x="214.5" y="86.3">LENCHB</text>
<text x="33.9" y="142.2">RPWMA</text>
<text x="216.1" y="144.6">RENCHA</text>
<text x="216.3" y="149.4">RENCHB</text>
<text x="35.5" y="153.2">RPWMB</text>
</g>
<g font-size="1.7" fill="#0e0e0e">
<text x="118.4" y="47.5">4.7uF</text>
<text x="118.4" y="45.5">C_M2</text>
<text x="36.7" y="58.9">R_UP3</text>
<text x="63.5" y="58.4">R_UP4</text>
<text x="117.5" y="54.6">C_M1</text>
<text x="117.9" y="56.5">0.1μF</text>
<text x="179.6" y="56">C_MB_L1</text>
<text x="181.9" y="58">100uF</text>
<text x="40" y="61.3">10kΩ</text>
<text x="65.4" y="60.8">10kΩ</text>
<text x="109.3" y="71.8">IC1</text>
<text x="169" y="71.8">Q1</text>
<text x="48.9" y="82.1">R_LM1</text>
<text x="48.9" y="84.5">43kΩ</text>
<text x="109.3" y="86.1">TC4427ACOA</text>
<text x="129.4" y="84.7">C_M7</text>
<text x="130.3" y="86.6">1.5nF</text>
<text x="169" y="86.1">ZXMHC3F381N8TC</text>
<text x="62.7" y="95.5">43kΩ</text>
<text x="62.7" y="93">R_LM2</text>
<text x="114.6" y="91.9">C_M8</text>
<text x="115.1" y="93.8">1.5nF</text>
<text x="119.4" y="113.8">C_M3</text>
<text x="119.8" y="115.7">4.7uF</text>
<text x="119.4" y="122.9">C_M4</text>
<text x="119.8" y="124.8">0.1μF</text>
<text x="180" y="120.5">C_MB_R1</text>
<text x="181.9" y="122.4">100uF</text>
<text x="34.3" y="127.2">R_UP1</text>
<text x="38.7" y="130.1">10kΩ</text>
<text x="64" y="126.7">R_UP2</text>
<text x="66.3" y="129.1">10kΩ</text>
<text x="110.3" y="134.4">IC2</text>
<text x="170" y="134.4">Q2</text>
<text x="49.4" y="149.9">43kΩ</text>
<text x="49.4" y="147.5">R_RM1</text>
<text x="110.3" y="148.7">TC4427ACOA</text>
<text x="170" y="148.7">ZXMHC3F381N8TC</text>
<text x="129.9" y="151.1">C_M5</text>
<text x="130.9" y="153">1.5nF</text>
<text x="63.2" y="160.9">R_RM2</text>
<text x="114.6" y="159.2">C_M6</text>
<text x="115.1" y="161.1">1.5nF</text>
<text x="63.2" y="163.3">43kΩ</text>
</g>
</svg>
